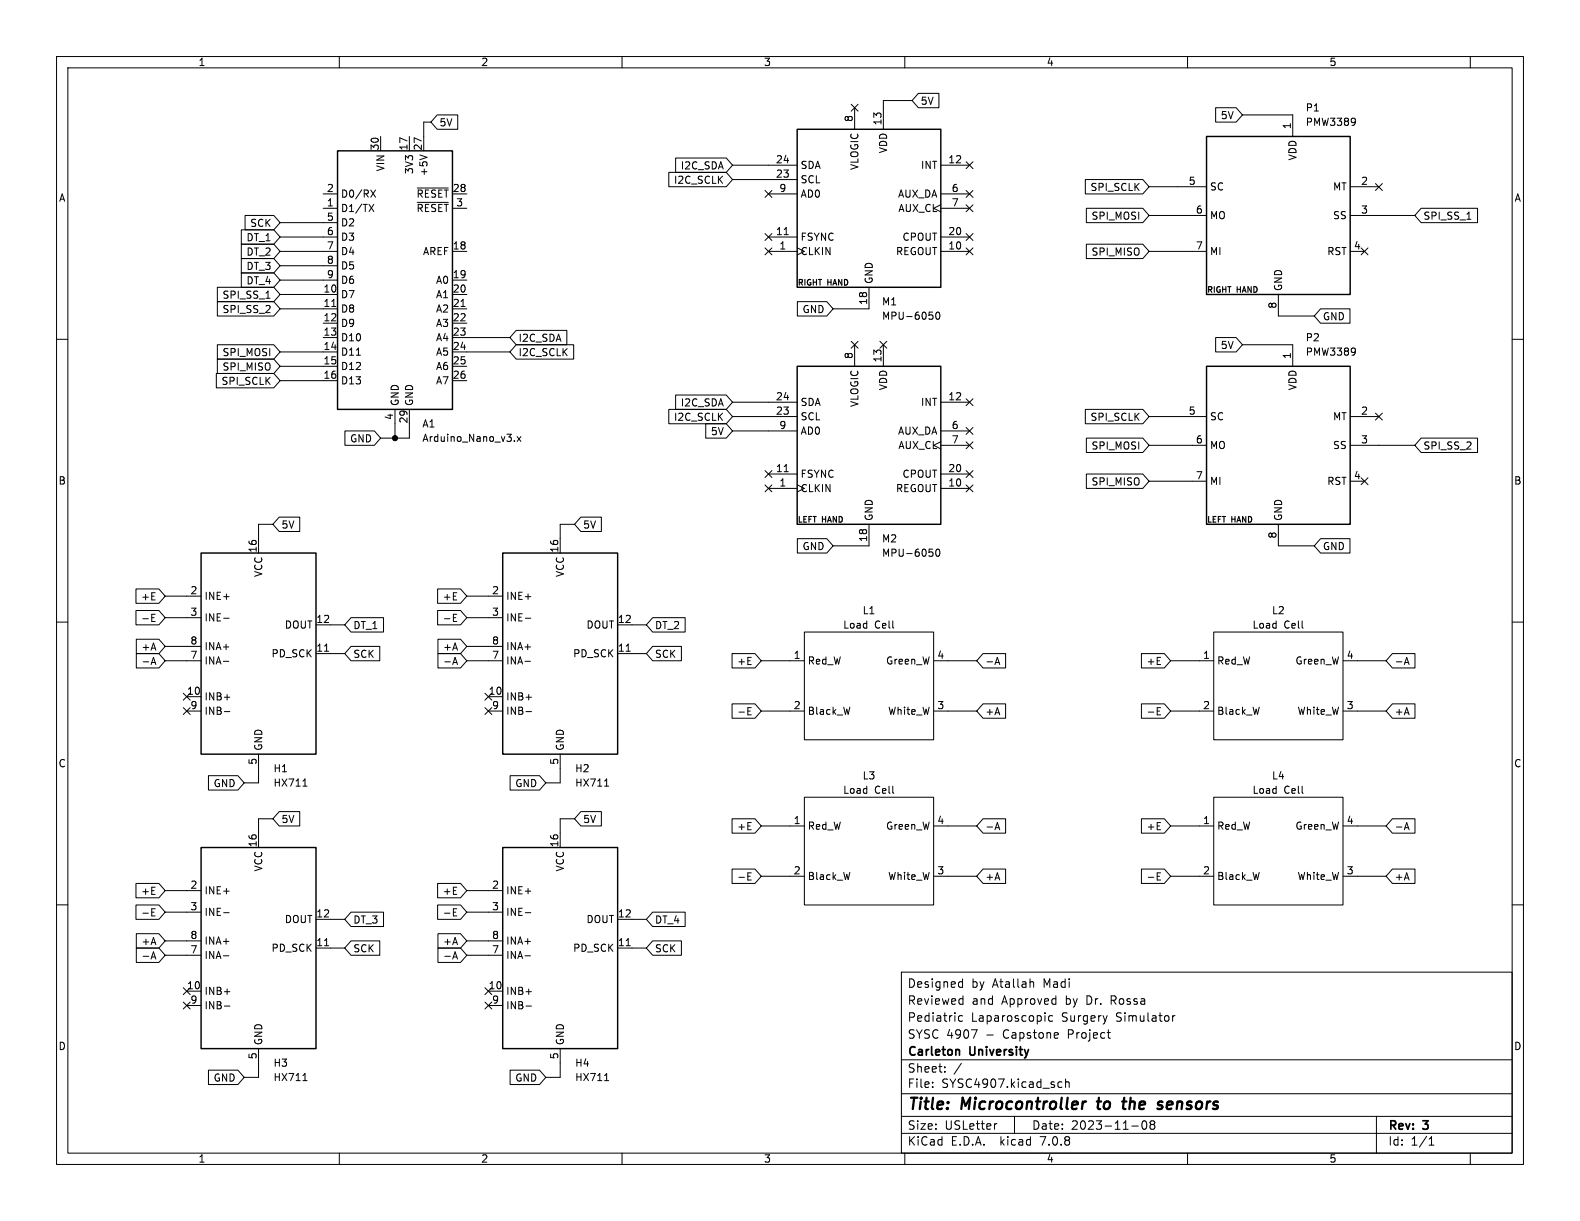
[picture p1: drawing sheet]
<svg xmlns="http://www.w3.org/2000/svg" width="279mm" height="216mm" viewBox="0 0 279 216" stroke-linecap="round" stroke-linejoin="round" font-family="sans-serif">
<g fill="none" stroke="#000" stroke-width=".18">
<path d="M10 10h259.4v195.9h-259.4zM12 12h255.4v191.9h-255.4zM60 10v2M110 10v2M150.5 18.4l1.2 1.3M151.1 19.1v3.8M151.7 18.4l-1.2 1.3M160 10v2M161.3 17.8h-5.1v5.1M162.4 16.5h3.6v2.6h-3.6l-1.1-1.3zM210 10v2M215 19h3.6l1.1 1.3-1.1 1.3h-3.6z"/>
<path d="M260 10v2M43.3 38.1h5.1l1.1 1.3-1.1 1.2h-5.1zM49.5 39.4h10.2M57.1 34.3h2.6M57.1 36.8h2.6M65.3 36.1l.8 1.3M65.6 33.6l.8 1.3M66.1 36.1l-.8 1.3M66.4 33.6l-.8 1.3M67.3 24.1v2.6M72.4 24.1v2.6M73.8 33.2h5.5"/>
<path d="M73.8 35.8h5.5M74.2 27.4l1.3 .4M76.2 21.6h-1.3v5.1M77.3 20.3h3.6v2.6h-3.6l-1.1-1.3zM80 34.3h2.5M80 36.8h2.5M118.3 30.5h10.1l1.1 1.3-1.1 1.2h-10.1zM119.5 27.9h8.9l1.1 1.3-1.1 1.3h-8.9zM129.5 29.2h11.5M129.5 31.8h11.5M135.3 33.7l1.2 1.2M135.9 34.3h5.1"/>
<path d="M136.5 33.7l-1.2 1.2M166.4 36.2l-1.3 .6 1.3 .7M166.4 29.2h5M166.4 34.3h5M166.4 36.8h5M170.8 28.6l1.3 1.2M170.8 36.2l1.3 1.2M170.8 33.7l1.3 1.2M172.1 28.6l-1.3 1.2M172.1 36.2l-1.3 1.2M172.1 33.7l-1.3 1.2M191.9 31.7h10.2l1.1 1.3-1.1 1.3h-10.2z"/>
<path d="M192.1 36.8h10l1.1 1.3-1.1 1.3h-10zM203.2 38.1h10.2M203.2 33h10.2M219.7 20.3h8.9v3.8M238.8 38.1h11.4M238.8 33h5M239.6 21a1.07 1.07 0 0 1-.1 1M239.7 21.4l-.1 .2M243.2 32.5l1.2 1.2M244.4 32.5l-1.2 1.2M251.3 36.8h10v2.6h-10l-1.1-1.3zM259.4 38.8h.7"/>
<path d="M10 60h2M38.4 50.8h10l1.1 1.3-1.1 1.2h-10zM38.4 53.3h10l1.1 1.3-1.1 1.3h-10zM42.7 43.2h5.7l1.1 1.3-1.1 1.2h-5.7zM42.7 45.7h5.7l1.1 1.3-1.1 1.3h-5.7zM42.7 40.6h5.7l1.1 1.3-1.1 1.3h-5.7zM42.7 48.3h5.7l1.1 1.2-1.1 1.3h-5.7zM47 52.7h.8M49.5 44.5h10.2M49.5 41.9h10.2M49.5 52.1h10.2M49.5 54.6h10.2"/>
<path d="M49.5 49.5h10.2M49.5 47h10.2M57.1 57.2h2.6M57.1 59.7h2.6M58.7 54.2h.7M80 44.5h2.5M80 52.1h2.5M80 54.6h2.5M80 57.2h2.5M80 59.7h10.2M80 49.5h2.5M81.5 54.2h.7"/>
<path d="M91.3 58.4h8.9v2.6h-8.9l-1.1-1.3zM135.3 41.3l1.2 1.2M135.3 43.8l1.2 1.3M135.9 44.5h5.1M135.9 41.9h5.1M136.5 41.3l-1.2 1.2M136.5 43.8l-1.2 1.3M138.7 41.5h.7M141 53.3h5.2l1.1 1.3-1.1 1.3h-5.2zM153.7 50.8v3.8h-6.4M164.3 55.2h.6M164.9 55.7l.1 .2-.1 .5"/>
<path d="M165.6 55.3l.2-.1a.68 .68 0 0 1 .4 .6 .68 .68 0 0 1-.4 .7l-.2-.2-.1-.3zM166.4 44.5h5M166.4 41.9h5M170.8 41.3l1.3 1.2M170.8 43.8l1.3 1.3M172.1 41.3l-1.3 1.2M172.1 43.8l-1.3 1.3M192.1 43.2h10l1.1 1.3-1.1 1.2h-10zM203.2 44.5h10.2M215 59.7h3.6l1.1 1.3-1.1 1.2h-3.6zM226.1 52.1v3.8h6.3M233.5 54.6h5.2v2.6h-5.2l-1.1-1.3z"/>
<path d="M238.8 44.5h2.5M240.7 43.8l1.2 1.3M241.9 43.8l-1.2 1.3M267.4 60h2M38.3 66h10.1l1.1 1.3-1.1 1.3h-10.1zM38.4 61h10l1.1 1.2-1.1 1.3h-10zM38.4 63.5h10l1.1 1.3-1.1 1.2h-10zM49.5 62.2h10.2M49.5 64.8h10.2M49.5 67.3h10.2M61 76.2h5.2l1.1 1.3-1.1 1.2h-5.2zM63 62.8h.7"/>
<path d="M69.8 72.4v5.1M72.4 72.4v5.1h-5.1M80 62.2h10.2M80 64.8h2.5M80 67.3h2.5M91 77.9v.1M91.3 61h10.1v2.5h-10.1l-1.1-1.3zM91.4 77.2l.7 .8M92.1 77.2l-.7 .8M118.3 72.4h10.1l1.1 1.3-1.1 1.2h-10.1zM119.5 69.8h8.9l1.1 1.3-1.1 1.3h-8.9zM124.8 74.9h3.6l1.1 1.3-1.1 1.3h-3.6z"/>
<path d="M129.5 73.7h11.5M129.5 71.1h11.5M129.5 76.2h11.5M150.5 60.4l1.2 1.2M151.1 61v3.8M151.7 60.4l-1.2 1.2M155.6 60.4l1.2 1.2M156.2 61v3.8M156.8 60.4l-1.2 1.2M166.4 78.1l-1.3 .6 1.3 .7M166.4 78.7h5M166.4 71.1h5"/>
<path d="M166.4 76.2h5M170.8 75.6l1.3 1.2M170.8 70.5l1.3 1.2M170.8 78.1l1.3 1.2M172.1 75.6l-1.3 1.2M172.1 70.5l-1.3 1.2M172.1 78.1l-1.3 1.2M191.9 72.4h10.2l1.1 1.3-1.1 1.2h-10.2zM192.1 77.5h10l1.1 1.2-1.1 1.3h-10zM203.2 78.7h10.2M203.2 73.7h10.2M219.7 61h8.9v3.8"/>
<path d="M238.8 78.7h11.4M238.8 73.7h5M239.6 61.6v.1a1.07 1.07 0 0 1-.1 1M239.7 62.1l-.1 .2M243.2 73.1l1.2 1.2M244.4 73.1l-1.2 1.2M251.3 77.5h10v2.5h-10l-1.1-1.3zM48.3 92.7h-2.6v5.1M49.4 91.4h3.6v2.6h-3.6l-1.1-1.3zM101.6 92.7h-2.5v5.1M102.7 91.4h3.6v2.6h-3.6l-1.1-1.3zM135.3 85.8l1.2 1.2"/>
<path d="M135.3 83.2l1.2 1.2M135.9 86.4h5.1M135.9 83.8h5.1M136.5 85.8l-1.2 1.2M136.5 83.2l-1.2 1.2M138.7 83.4h.7M141 95.2h5.2l1.1 1.3-1.1 1.3h-5.2zM153.7 92.7v3.8h-6.4M164.3 97.1h.6M164.9 97.6l.1 .2-.1 .5M165.7 97.2l.1-.1a.68 .68 0 0 1 .4 .6 .68 .68 0 0 1-.4 .7 .84 .84 0 0 1-.1-1.2zM166.4 86.4h5"/>
<path d="M166.4 83.8h5M170.8 83.2l1.3 1.2M170.8 85.8l1.3 1.2M172.1 83.2l-1.3 1.2M172.1 85.8l-1.3 1.2M192.1 83.8h10l1.1 1.3-1.1 1.3h-10zM203.2 85.1h10.2M226.1 92.7v3.8h6.3M233.5 95.2h5.2v2.6h-5.2l-1.1-1.3zM238.8 85.1h2.5M240.7 84.5l1.2 1.2M241.9 84.5l-1.2 1.2"/>
<path d="M10 110h2M24 104.1h4.1l1.1 1.3-1.1 1.3h-4.1zM24 107.9h4.1l1.1 1.3-1.1 1.3h-4.1zM24.1 113h4l1.1 1.3-1.1 1.3h-4zM24.1 115.6h4l1.1 1.2-1.1 1.3h-4zM26.8 109.2h.5M26.8 117.1h.6M26.8 109.9h.6M26.8 108.6h.6M27.1 116.2l.5 1.3M29.2 105.4h6.4M29.2 109.2h6.4"/>
<path d="M29.2 116.8h6.4M29.2 114.3h6.4M39.5 116.9h1M39.6 109.3h.9M55.9 115.6h5.1M55.9 110.5h5.1M57.4 115.2h.7M62.1 109.2h5.7v2.6h-5.7l-1.1-1.3zM62.1 114.3h5.1v2.5h-5.1l-1.1-1.2zM77.4 104.1h4l1.1 1.3-1.1 1.3h-4zM77.4 107.9h4l1.1 1.3-1.1 1.3h-4zM77.4 113h4l1.1 1.3-1.1 1.3h-4z"/>
<path d="M77.4 115.6h4l1.1 1.2-1.1 1.3h-4zM80.2 109.2h.4M80.2 117.1h.6M80.2 109.9h.6M80.2 108.6h.6M80.5 116.2l.4 1.3M82.5 105.4h6.4M82.5 109.2h6.4M82.5 116.8h6.4M82.5 114.3h6.4M92.8 116.9h1M92.9 109.3h1"/>
<path d="M109.2 115.6h5.1M109.2 110.5h5.1M110.7 115.2h.8M115.4 109.2h5.8v2.6h-5.8l-1.1-1.3zM115.4 114.3h5.1v2.5h-5.1l-1.1-1.2zM129.5 115.6h4l1.1 1.2-1.1 1.3h-4zM134.6 116.8h7.6M142.2 111.8h22.9v19h-22.9zM165.1 116.8h7.6M173.8 115.6h4v2.5h-4l-1.1-1.3zM176.1 117.1h.6M176.4 116.2l.4 1.3"/>
<path d="M201.8 115.6h4.1l1.1 1.2-1.1 1.3h-4.1zM207 116.8h7.6M214.6 111.8h22.9v19h-22.9zM237.5 116.8h7.6M246.2 115.6h4v2.5h-4l-1.1-1.3zM248.5 117.1h.6M248.8 116.2l.4 1.3M267.4 110h2M32.4 122.6l1.2 1.2M32.4 125.1l1.2 1.2M33 123.2h2.6M33 125.7h2.6"/>
<path d="M33.6 122.6l-1.2 1.2M33.6 125.1l-1.2 1.2M36.9 137.2h5.2l1.1 1.2-1.1 1.3h-5.2zM39.7 123.3h.9M39.7 125.8h.9M45.7 133.4v5h-2.5M53.6 139h.7M85.8 125.1l1.2 1.2M85.8 122.6l1.2 1.2M86.4 123.2h2.5M86.4 125.7h2.5M87 125.1l-1.2 1.2"/>
<path d="M87 122.6l-1.2 1.2M90.2 137.2h5.2l1.1 1.2-1.1 1.3h-5.2zM93 123.3h1M93 125.8h1M99.1 133.4v5h-2.6M106.9 139h.7M129.5 124.5h4l1.1 1.2-1.1 1.3h-4zM132.2 125.7h.5M132.2 126.4h.6M132.2 125.1h.6M134.6 125.7h7.6M165.1 125.7h7.6"/>
<path d="M173.8 124.5h4v2.5h-4l-1.1-1.3zM201.8 124.5h4.1l1.1 1.2-1.1 1.3h-4.1zM204.6 125.7h.5M204.6 126.4h.6M204.6 125.1h.6M207 125.7h7.6M237.5 125.7h7.6M246.2 124.5h4v2.5h-4l-1.1-1.3zM10 160h2M24 156.2h4.1l1.1 1.3-1.1 1.3h-4.1zM29.2 157.5h6.4M48.3 144.8h-2.6v5.1"/>
<path d="M49.4 143.5h3.6v2.6h-3.6l-1.1-1.3zM77.4 156.2h4l1.1 1.3-1.1 1.3h-4zM82.5 157.5h6.4M101.6 144.8h-2.5v5.1M102.7 143.5h3.6v2.6h-3.6l-1.1-1.3zM129.5 153.7h4l1.1 1.2-1.1 1.3h-4zM129.5 144.8h4l1.1 1.3-1.1 1.2h-4zM132.2 154.9h.5M132.2 155.6h.6M132.2 154.3h.6M134.6 146.1h7.6M134.6 154.9h7.6"/>
<path d="M142.2 141h22.9v19h-22.9zM165.1 146.1h7.6M165.1 154.9h7.6M173.8 153.7h4v2.5h-4l-1.1-1.3zM173.8 144.8h4v2.5h-4l-1.1-1.2zM176.1 146.4h.6M176.4 145.5l.4 1.2M201.8 144.8h4.1l1.1 1.3-1.1 1.2h-4.1zM201.8 153.7h4.1l1.1 1.2-1.1 1.3h-4.1zM204.6 154.9h.5M204.6 155.6h.6M204.6 154.3h.6"/>
<path d="M207 146.1h7.6M207 154.9h7.6M214.6 141h22.9v19h-22.9zM237.5 146.1h7.6M237.5 154.9h7.6M246.2 144.8h4v2.5h-4l-1.1-1.2zM246.2 153.7h4v2.5h-4l-1.1-1.3zM248.5 146.4h.6M248.8 145.5l.4 1.2M267.4 160h2M24 160h4.1l1.1 1.3-1.1 1.3h-4.1zM24.1 167.6h4l1.1 1.3-1.1 1.3h-4z"/>
<path d="M24.1 165.1h4l1.1 1.3-1.1 1.2h-4zM26.8 161.3h.5M26.8 162h.6M26.8 160.7h.6M26.8 169.2h.6M27.1 168.3l.5 1.3M29.2 161.3h6.4M29.2 168.9h6.4M29.2 166.4h6.4M32.4 177.2l1.2 1.2M32.4 174.7l1.2 1.2M33 175.3h2.6"/>
<path d="M33 177.8h2.6M33.6 177.2l-1.2 1.2M33.6 174.7l-1.2 1.2M39.5 169h1M39.6 161.4h.9M39.7 175.4h.9M39.7 177.9h.9M55.9 167.6h5.1M55.9 162.6h5.1M57.4 167.2h.7M62.1 161.3h5.7v2.5h-5.7l-1.1-1.2zM62.1 166.4h5.1v2.5h-5.1l-1.1-1.3z"/>
<path d="M77.4 160h4l1.1 1.3-1.1 1.3h-4zM77.4 167.6h4l1.1 1.3-1.1 1.3h-4zM77.4 165.1h4l1.1 1.3-1.1 1.2h-4zM80.2 161.3h.4M80.2 162h.6M80.2 160.7h.6M80.2 169.2h.6M80.5 168.3l.4 1.3M82.5 161.3h6.4M82.5 168.9h6.4M82.5 166.4h6.4M85.8 174.7l1.2 1.2"/>
<path d="M85.8 177.2l1.2 1.2M86.4 175.3h2.5M86.4 177.8h2.5M87 174.7l-1.2 1.2M87 177.2l-1.2 1.2M92.8 169h1M92.9 161.4h1M93 175.4h1M93 177.9h1M109.2 167.6h5.1M109.2 162.6h5.1M110.7 167.2h.8"/>
<path d="M115.4 166.4h5.1v2.5h-5.1l-1.1-1.3zM115.4 161.3h5.8v2.5h-5.8l-1.1-1.2zM159.4 171.9h108v32h-108zM169.8 173.6l.4 .1M170.1 176.6l.2 .1M170.2 179.7l-.4-.1-.3 .3v.4l.1 .2h.6M170.2 173.1v1.5M170.2 174.5l-.4 .1M170.3 176.1v1.5M170.3 177.5l-.2 .1M182.4 173.6l.3 .1 .1 .1v.8M184.8 179.1v.1"/>
<path d="M186.1 179.7l-.4-.1-.3 .3v.4l.2 .2h.5M207.4 179.6v1M207.8 179.6l-.3 .1-.1 .2M36.9 189.2h5.2l1.1 1.3-1.1 1.3h-5.2zM45.7 185.4v5.1h-2.5M53.6 191.1h.7M90.2 189.2h5.2l1.1 1.3-1.1 1.3h-5.2zM99.1 185.4v5.1h-2.6M106.9 191.1h.7M159.4 197.4h108M159.4 193.4h108M159.4 187.4h108"/>
<path d="M164.9 192.1v.2M164.9 191.4v.1M167.1 189.4v.2M167.1 188.7v.1M170 188l-1.3 1.9M171.8 182.1h1l-.7 1.5M176.3 198.7l-.3 .1M179.4 197.4v3M187.1 182.7v.2l-.7 .2M187.2 192.2h.6M187.2 191.4h.6M188.4 191.4l.2-.1 .4 .1 .1 .9"/>
<path d="M188.4 190.8v1.5M195.8 182.6h.6M196.2 183.6h.2M200.1 199.1h1.2M202.1 198.3l.2-.1a.81 .81 0 0 1 .6 .6 .81 .81 0 0 1-.3 .8l-.2 .1a.81 .81 0 0 1-.3-1.4zM203.6 198.8l-.2-.3 .2-.3 .5 .1 .1 .2-.3 .3M203.6 198.8l-.2 .3v.3l.2 .3 .5-.1 .1-.2-.1-.4-.2-.2M203.6 198.8h.3M243.4 197.4v6.5M60 203.9v2M110 203.9v2M159.4 200.4h108"/>
<path d="M160 203.9v2M210 203.9v2M252.7 202.5h.9M252.7 201.4l.4-.4v1.5M260 203.9v2"/>
</g>
<path d="M192.1 194.8l-.5 .2M194 194.8h.7M194.3 194.1l-.2 1.7 .3 .3M198.4 194.8h.8M198.8 194.1l-.2 1.7 .1 .2 .3 .1M205.4 194.8l.2 .1M205.5 195.5l.1 .2-.2 .3M206.5 194.9l-.2 .9 .3 .3M207.3 195.2l-.9 .2" fill="none" stroke="#000" stroke-width=".4"/>
<path d="M169.5 185.6l.2 .2v.8" fill="none" stroke="#000" stroke-width=".3"/>
<path d="M59.7 26.7h20.3v45.7h-20.3zM141 22.9h25.4v27.9h-25.4zM213.4 24.1h25.4v28h-25.4zM141 64.8h25.4v27.9h-25.4zM213.4 64.8h25.4v27.9h-25.4zM35.6 97.8h20.3v35.6h-20.3zM88.9 97.8h20.3v35.6h-20.3zM35.6 149.9h20.3v35.5h-20.3zM88.9 149.9h20.3v35.5h-20.3z" fill="none" stroke="#000" stroke-width=".25"/>
<circle cx="69.8" cy="77.5" r=".46" fill="#000" stroke="#000" stroke-width=".18"/>
<g font-size="2.8">
<text x="160.4" y="196.8">Title:</text>
<text x="170.1" y="196.8">Microcontroller</text>
<text x="195" y="196.8">to</text>
<text x="200.2" y="196.8">the</text>
<text x="207.2" y="196.8">sensors</text>
</g>
<g font-size="2.1">
<text x="160.4" y="177.9">Reviewed</text>
<text x="160.4" y="174.9">Designed</text>
<text x="171.8" y="174.9">by</text>
<text x="171.8" y="177.9">and</text>
<text x="175.6" y="174.9">Atallah</text>
<text x="177.2" y="177.9">Approved</text>
<text x="184.7" y="174.9">Madi</text>
<text x="188.6" y="177.9">by</text>
<text x="192.4" y="177.9">Dr.</text>
<text x="196.8" y="177.9">Rossa</text>
<text x="160.4" y="183.9">SYSC 4907</text>
<text x="160.4" y="180.9">Pediatric</text>
<text x="171.7" y="180.9">Laparoscopic</text>
<text x="174.4" y="183.9">-</text>
<text x="177.5" y="183.9">Capstone</text>
<text x="187.8" y="180.9">Surgery</text>
<text x="189.1" y="183.9">Project</text>
<text x="197.5" y="180.9">Simulator</text>
<text x="160.4" y="189.9">Sheet:</text>
<text x="160.4" y="187.1">Carleton</text>
<text x="171.6" y="187.1">University</text>
<text x="160.4" y="192.6">File:</text>
<text x="166.5" y="192.6">SYSC4907.kicad_sch</text>
<text x="160.4" y="202.8">KiCad</text>
<text x="160.4" y="200">Size:</text>
<text x="167.1" y="200">USLetter</text>
<text x="168.1" y="202.8">E.D.A.</text>
<text x="177" y="202.8">kicad</text>
<text x="182.4" y="200">Date:</text>
<text x="184.2" y="202.8">7.0.8</text>
<text x="189.4" y="200">2023-11-08</text>
<text x="245.4" y="200.2">Rev:</text>
<text x="245.4" y="202.8">Id:</text>
<text x="249.5" y="202.8">1/1</text>
<text x="251.8" y="200.2">3</text>
</g>
<g font-size="1.8">
<text x="35" y="11.9">1</text>
<text x="85" y="11.9">2</text>
<text x="135" y="11.9">3</text>
<text x="185" y="11.9">4</text>
<text x="235" y="11.9">5</text>
<text x="77.6" y="22.5">5V</text>
<text x="150.9" y="21.7" transform="rotate(-90 150.9 21.7)">8</text>
<text x="156" y="22.3" transform="rotate(-90 156 22.3)">13</text>
<text x="162.7" y="18.7">5V</text>
<text x="215.8" y="21.3">5V</text>
<text x="228.3" y="22.9" transform="rotate(-90 228.3 22.9)">1</text>
<text x="230.8" y="19.9">P1</text>
<text x="230.8" y="22.5">PMW3389</text>
<text x="67.1" y="26.7" transform="rotate(-90 67.1 26.7)">30</text>
<text x="72.1" y="26.7" transform="rotate(-90 72.1 26.7)">17</text>
<text x="74.7" y="26.7" transform="rotate(-90 74.7 26.7)">27</text>
<text x="137.1" y="29">24</text>
<text x="157.1" y="27.2" transform="rotate(-90 157.1 27.2)">VDD</text>
<text x="167.6" y="29">12</text>
<text x="229.5" y="28.5" transform="rotate(-90 229.5 28.5)">VDD</text>
<text x="10.3" y="35.9">A</text>
<text x="57.7" y="34">2</text>
<text x="60.2" y="35.2">D0/RX</text>
<text x="68.2" y="30.4" transform="rotate(-90 68.2 30.4)">VIN</text>
<text x="73.3" y="30.9" transform="rotate(-90 73.3 30.9)">3V3</text>
<text x="73.6" y="35.2">~{RESET}</text>
<text x="75.8" y="31.3" transform="rotate(-90 75.8 31.3)">+5V</text>
<text x="80" y="34">28</text>
<text x="119.1" y="32.7">I2C_SCLK</text>
<text x="120.3" y="30.2">I2C_SDA</text>
<text x="137.1" y="31.5">23</text>
<text x="137.7" y="34">9</text>
<text x="141.5" y="32.6">SCL</text>
<text x="141.5" y="30.1">SDA</text>
<text x="141.5" y="35.2">AD0</text>
<text x="152" y="30.2" transform="rotate(-90 152 30.2)">VLOGIC</text>
<text x="158.7" y="35.2">AUX_DA</text>
<text x="162.8" y="30.1">INT</text>
<text x="168.2" y="34">6</text>
<text x="192.7" y="34">SPI_SCLK</text>
<text x="210.1" y="32.8">5</text>
<text x="213.9" y="33.9">SC</text>
<text x="235.6" y="33.9">MT</text>
<text x="240.6" y="32.8">2</text>
<text x="267.7" y="35.9">A</text>
<text x="44.1" y="40.3">SCK</text>
<text x="57.7" y="36.6">1</text>
<text x="57.7" y="39.1">5</text>
<text x="57.7" y="41.7">6</text>
<text x="60.2" y="37.7">D1/TX</text>
<text x="60.2" y="40.2">D2</text>
<text x="73.6" y="37.7">~{RESET}</text>
<text x="80.6" y="36.6">3</text>
<text x="137.1" y="41.7">11</text>
<text x="158.8" y="37.7">AUX_CL</text>
<text x="167.6" y="41.7">20</text>
<text x="168.2" y="36.6">7</text>
<text x="192.9" y="39.1">SPI_MOSI</text>
<text x="211.4" y="37.8">6</text>
<text x="213.9" y="39">MO</text>
<text x="235.6" y="39">SS</text>
<text x="240.6" y="37.8">3</text>
<text x="251.6" y="39.1">SPI_SS_1</text>
<text x="43.5" y="45.4">DT_2</text>
<text x="43.5" y="47.9">DT_3</text>
<text x="43.5" y="42.9">DT_1</text>
<text x="57.7" y="44.2">7</text>
<text x="57.7" y="46.7">8</text>
<text x="60.2" y="42.8">D3</text>
<text x="60.2" y="45.3">D4</text>
<text x="60.2" y="47.9">D5</text>
<text x="74.7" y="45.3">AREF</text>
<text x="80" y="44.2">18</text>
<text x="137.7" y="44.2">1</text>
<text x="141.5" y="45.3">CLKIN</text>
<text x="141.5" y="42.8">FSYNC</text>
<text x="158.3" y="45.3">REGOUT</text>
<text x="159.5" y="42.8">CPOUT</text>
<text x="167.6" y="44.2">10</text>
<text x="192.9" y="45.4">SPI_MISO</text>
<text x="211.4" y="44.2">7</text>
<text x="213.9" y="45.3">MI</text>
<text x="234.6" y="45.3">RST</text>
<text x="239.3" y="44.2">4</text>
<text x="39.3" y="53">SPI_SS_1</text>
<text x="43.5" y="50.5">DT_4</text>
<text x="57.1" y="51.8">10</text>
<text x="57.7" y="49.3">9</text>
<text x="60.2" y="52.9">D7</text>
<text x="60.2" y="50.4">D6</text>
<text x="77" y="50.4">A0</text>
<text x="77" y="52.9">A1</text>
<text x="80" y="49.3">19</text>
<text x="80" y="51.8">20</text>
<text x="154.5" y="50.3" transform="rotate(-90 154.5 50.3)">GND</text>
<text x="226.9" y="51.6" transform="rotate(-90 226.9 51.6)">GND</text>
<text x="39.3" y="55.6">SPI_SS_2</text>
<text x="57.1" y="54.4">11</text>
<text x="57.1" y="56.9">12</text>
<text x="57.1" y="59.4">13</text>
<text x="60.2" y="55.5">D8</text>
<text x="60.2" y="58">D9</text>
<text x="77" y="55.5">A2</text>
<text x="77" y="58">A3</text>
<text x="80" y="54.4">21</text>
<text x="80" y="56.9">22</text>
<text x="80" y="59.4">23</text>
<text x="141.8" y="55.6">GND</text>
<text x="153.4" y="54" transform="rotate(-90 153.4 54)">18</text>
<text x="155.9" y="54.2">M1</text>
<text x="155.9" y="56.7">MPU-6050</text>
<text x="225.8" y="54.7" transform="rotate(-90 225.8 54.7)">8</text>
<text x="233.8" y="56.8">GND</text>
<text x="39.2" y="63.2">SPI_MOSI</text>
<text x="39.2" y="65.7">SPI_MISO</text>
<text x="57.1" y="62">14</text>
<text x="57.1" y="64.5">15</text>
<text x="60.2" y="60.6">D10</text>
<text x="60.2" y="63.1">D11</text>
<text x="60.2" y="65.6">D12</text>
<text x="77" y="60.6">A4</text>
<text x="77" y="63.1">A5</text>
<text x="77" y="65.6">A6</text>
<text x="80" y="62">24</text>
<text x="80" y="64.5">25</text>
<text x="91.6" y="63.2">I2C_SCLK</text>
<text x="91.6" y="60.6">I2C_SDA</text>
<text x="150.9" y="63.6" transform="rotate(-90 150.9 63.6)">8</text>
<text x="156" y="64.2" transform="rotate(-90 156 64.2)">13</text>
<text x="215.8" y="61.9">5V</text>
<text x="228.3" y="63.6" transform="rotate(-90 228.3 63.6)">1</text>
<text x="230.8" y="60.6">P2</text>
<text x="230.8" y="63.1">PMW3389</text>
<text x="39.1" y="68.3">SPI_SCLK</text>
<text x="57.1" y="67.1">16</text>
<text x="60.2" y="68.2">D13</text>
<text x="70.7" y="71.9" transform="rotate(-90 70.7 71.9)">GND</text>
<text x="73.3" y="71.9" transform="rotate(-90 73.3 71.9)">GND</text>
<text x="77" y="68.2">A7</text>
<text x="80" y="67.1">26</text>
<text x="137.1" y="70.9">24</text>
<text x="141.5" y="72">SDA</text>
<text x="157.1" y="69.1" transform="rotate(-90 157.1 69.1)">VDD</text>
<text x="162.8" y="72">INT</text>
<text x="167.6" y="70.9">12</text>
<text x="229.5" y="69.1" transform="rotate(-90 229.5 69.1)">VDD</text>
<text x="69.6" y="74.4" transform="rotate(-90 69.6 74.4)">4</text>
<text x="72.1" y="75" transform="rotate(-90 72.1 75)">29</text>
<text x="74.6" y="75.8">A1</text>
<text x="119.1" y="74.6">I2C_SCLK</text>
<text x="120.3" y="72.1">I2C_SDA</text>
<text x="125.6" y="77.2">5V</text>
<text x="137.1" y="73.4">23</text>
<text x="137.7" y="75.9">9</text>
<text x="141.5" y="74.5">SCL</text>
<text x="141.5" y="77.1">AD0</text>
<text x="152" y="72.1" transform="rotate(-90 152 72.1)">VLOGIC</text>
<text x="158.7" y="77.1">AUX_DA</text>
<text x="168.2" y="75.9">6</text>
<text x="192.7" y="74.6">SPI_SCLK</text>
<text x="210.1" y="73.4">5</text>
<text x="213.9" y="74.5">SC</text>
<text x="235.6" y="74.5">MT</text>
<text x="240.6" y="73.4">2</text>
<text x="61.8" y="78.4">GND</text>
<text x="74.6" y="78.3">Arduino_Nano_v3.x</text>
<text x="137.1" y="83.6">11</text>
<text x="158.8" y="79.6">AUX_CL</text>
<text x="167.6" y="83.6">20</text>
<text x="168.2" y="78.5">7</text>
<text x="192.9" y="79.7">SPI_MOSI</text>
<text x="211.4" y="78.5">6</text>
<text x="213.9" y="79.6">MO</text>
<text x="235.6" y="79.6">SS</text>
<text x="240.6" y="78.5">3</text>
<text x="251.6" y="79.7">SPI_SS_2</text>
<text x="10.3" y="85.9">B</text>
<text x="137.7" y="86.1">1</text>
<text x="141.5" y="87.2">CLKIN</text>
<text x="141.5" y="84.7">FSYNC</text>
<text x="158.3" y="87.2">REGOUT</text>
<text x="159.5" y="84.7">CPOUT</text>
<text x="167.6" y="86.1">10</text>
<text x="192.9" y="86">SPI_MISO</text>
<text x="211.4" y="84.8">7</text>
<text x="213.9" y="86">MI</text>
<text x="234.6" y="86">RST</text>
<text x="239.3" y="84.8">4</text>
<text x="267.7" y="85.9">B</text>
<text x="49.7" y="93.7">5V</text>
<text x="103" y="93.7">5V</text>
<text x="153.4" y="95.9" transform="rotate(-90 153.4 95.9)">18</text>
<text x="154.5" y="92.2" transform="rotate(-90 154.5 92.2)">GND</text>
<text x="225.8" y="95.3" transform="rotate(-90 225.8 95.3)">8</text>
<text x="226.9" y="92.2" transform="rotate(-90 226.9 92.2)">GND</text>
<text x="45.5" y="97.8" transform="rotate(-90 45.5 97.8)">16</text>
<text x="98.8" y="97.8" transform="rotate(-90 98.8 97.8)">16</text>
<text x="141.8" y="97.5">GND</text>
<text x="155.9" y="96.1">M2</text>
<text x="155.9" y="98.7">MPU-6050</text>
<text x="233.8" y="97.5">GND</text>
<text x="24.9" y="106.4">+E</text>
<text x="33.6" y="105.2">2</text>
<text x="36.1" y="106.3">INE+</text>
<text x="46.6" y="102.1" transform="rotate(-90 46.6 102.1)">VCC</text>
<text x="78.2" y="106.4">+E</text>
<text x="86.9" y="105.2">2</text>
<text x="89.4" y="106.3">INE+</text>
<text x="99.9" y="102.1" transform="rotate(-90 99.9 102.1)">VCC</text>
<text x="24.9" y="110.2">-E</text>
<text x="33.6" y="109">3</text>
<text x="36.1" y="110.1">INE-</text>
<text x="50.3" y="111.4">DOUT</text>
<text x="55.8" y="110.2">12</text>
<text x="62.4" y="111.4">DT_1</text>
<text x="78.2" y="110.2">-E</text>
<text x="86.9" y="109">3</text>
<text x="89.4" y="110.1">INE-</text>
<text x="103.6" y="111.4">DOUT</text>
<text x="109.2" y="110.2">12</text>
<text x="115.7" y="111.4">DT_2</text>
<text x="149" y="111.4">Load</text>
<text x="152.4" y="108.8">L1</text>
<text x="154.6" y="111.4">Cell</text>
<text x="221.4" y="111.4">Load</text>
<text x="224.8" y="108.8">L2</text>
<text x="227" y="111.4">Cell</text>
<text x="24.9" y="115.3">+A</text>
<text x="24.9" y="117.8">-A</text>
<text x="33.6" y="116.6">7</text>
<text x="33.6" y="114">8</text>
<text x="36.1" y="117.7">INA-</text>
<text x="36.1" y="115.2">INA+</text>
<text x="47.9" y="116.4">PD_SCK</text>
<text x="55.8" y="115.3">11</text>
<text x="62.4" y="116.5">SCK</text>
<text x="78.3" y="115.3">+A</text>
<text x="78.3" y="117.8">-A</text>
<text x="86.9" y="116.6">7</text>
<text x="86.9" y="114">8</text>
<text x="89.4" y="117.7">INA-</text>
<text x="89.4" y="115.2">INA+</text>
<text x="101.3" y="116.4">PD_SCK</text>
<text x="109.2" y="115.3">11</text>
<text x="115.7" y="116.5">SCK</text>
<text x="130.3" y="117.8">+E</text>
<text x="140.3" y="116.6">1</text>
<text x="142.7" y="117.7">Red_W</text>
<text x="156.6" y="117.7">Green_W</text>
<text x="165.7" y="116.6">4</text>
<text x="174.1" y="117.8">-A</text>
<text x="202.7" y="117.8">+E</text>
<text x="212.7" y="116.6">1</text>
<text x="215.1" y="117.7">Red_W</text>
<text x="229" y="117.7">Green_W</text>
<text x="238.1" y="116.6">4</text>
<text x="246.5" y="117.8">-A</text>
<text x="33" y="122.9">10</text>
<text x="33.6" y="125.5">9</text>
<text x="36.1" y="124.1">INB+</text>
<text x="86.3" y="122.9">10</text>
<text x="86.9" y="125.5">9</text>
<text x="89.4" y="124.1">INB+</text>
<text x="140.3" y="125.5">2</text>
<text x="165.7" y="125.5">3</text>
<text x="212.7" y="125.5">2</text>
<text x="238.1" y="125.5">3</text>
<text x="36.1" y="126.6">INB-</text>
<text x="89.4" y="126.6">INB-</text>
<text x="130.3" y="126.7">-E</text>
<text x="142.7" y="126.6">Black_W</text>
<text x="157" y="126.6">White_W</text>
<text x="174.1" y="126.7">+A</text>
<text x="202.7" y="126.7">-E</text>
<text x="215.1" y="126.6">Black_W</text>
<text x="229.3" y="126.6">White_W</text>
<text x="246.5" y="126.7">+A</text>
<text x="10.3" y="135.9">C</text>
<text x="45.5" y="135.3" transform="rotate(-90 45.5 135.3)">5</text>
<text x="46.6" y="132.8" transform="rotate(-90 46.6 132.8)">GND</text>
<text x="48.3" y="136.8">H1</text>
<text x="98.8" y="135.3" transform="rotate(-90 98.8 135.3)">5</text>
<text x="99.9" y="132.8" transform="rotate(-90 99.9 132.8)">GND</text>
<text x="101.6" y="136.8">H2</text>
<text x="267.7" y="135.9">C</text>
<text x="37.7" y="139.4">GND</text>
<text x="48.3" y="139.3">HX711</text>
<text x="91" y="139.4">GND</text>
<text x="101.6" y="139.3">HX711</text>
<text x="149" y="140.6">Load</text>
<text x="152.4" y="138">L3</text>
<text x="154.6" y="140.6">Cell</text>
<text x="221.4" y="140.6">Load</text>
<text x="224.8" y="138">L4</text>
<text x="227" y="140.6">Cell</text>
<text x="45.5" y="149.9" transform="rotate(-90 45.5 149.9)">16</text>
<text x="49.7" y="145.7">5V</text>
<text x="98.8" y="149.9" transform="rotate(-90 98.8 149.9)">16</text>
<text x="103" y="145.7">5V</text>
<text x="130.3" y="147">+E</text>
<text x="140.3" y="145.8">1</text>
<text x="142.7" y="146.9">Red_W</text>
<text x="156.6" y="146.9">Green_W</text>
<text x="165.7" y="145.8">4</text>
<text x="174.1" y="147">-A</text>
<text x="202.7" y="147">+E</text>
<text x="212.7" y="145.8">1</text>
<text x="215.1" y="146.9">Red_W</text>
<text x="229" y="146.9">Green_W</text>
<text x="238.1" y="145.8">4</text>
<text x="246.5" y="147">-A</text>
<text x="46.6" y="154.2" transform="rotate(-90 46.6 154.2)">VCC</text>
<text x="99.9" y="154.2" transform="rotate(-90 99.9 154.2)">VCC</text>
<text x="130.3" y="155.9">-E</text>
<text x="140.3" y="154.7">2</text>
<text x="142.7" y="155.8">Black_W</text>
<text x="157" y="155.8">White_W</text>
<text x="165.7" y="154.7">3</text>
<text x="174.1" y="155.9">+A</text>
<text x="202.7" y="155.9">-E</text>
<text x="212.7" y="154.7">2</text>
<text x="215.1" y="155.8">Black_W</text>
<text x="229.3" y="155.8">White_W</text>
<text x="238.1" y="154.7">3</text>
<text x="246.5" y="155.9">+A</text>
<text x="24.9" y="158.4">+E</text>
<text x="33.6" y="157.2">2</text>
<text x="33.6" y="161">3</text>
<text x="36.1" y="158.3">INE+</text>
<text x="78.2" y="158.4">+E</text>
<text x="86.9" y="157.2">2</text>
<text x="86.9" y="161">3</text>
<text x="89.4" y="158.3">INE+</text>
<text x="24.9" y="162.2">-E</text>
<text x="24.9" y="167.3">+A</text>
<text x="33.6" y="166.1">8</text>
<text x="36.1" y="162.2">INE-</text>
<text x="36.1" y="167.2">INA+</text>
<text x="50.3" y="163.4">DOUT</text>
<text x="55.8" y="167.4">11</text>
<text x="55.8" y="162.3">12</text>
<text x="62.4" y="163.5">DT_3</text>
<text x="78.2" y="162.2">-E</text>
<text x="78.3" y="167.3">+A</text>
<text x="86.9" y="166.1">8</text>
<text x="89.4" y="162.2">INE-</text>
<text x="89.4" y="167.2">INA+</text>
<text x="103.6" y="163.4">DOUT</text>
<text x="109.2" y="167.4">11</text>
<text x="109.2" y="162.3">12</text>
<text x="115.7" y="163.5">DT_4</text>
<text x="24.9" y="169.9">-A</text>
<text x="33.6" y="168.7">7</text>
<text x="36.1" y="169.8">INA-</text>
<text x="47.9" y="168.5">PD_SCK</text>
<text x="62.4" y="168.6">SCK</text>
<text x="78.3" y="169.9">-A</text>
<text x="86.9" y="168.7">7</text>
<text x="89.4" y="169.8">INA-</text>
<text x="101.3" y="168.5">PD_SCK</text>
<text x="115.7" y="168.6">SCK</text>
<text x="33" y="175">10</text>
<text x="33.6" y="177.5">9</text>
<text x="36.1" y="176.1">INB+</text>
<text x="36.1" y="178.7">INB-</text>
<text x="86.3" y="175">10</text>
<text x="86.9" y="177.5">9</text>
<text x="89.4" y="176.1">INB+</text>
<text x="89.4" y="178.7">INB-</text>
<text x="10.3" y="185.9">D</text>
<text x="46.6" y="184.9" transform="rotate(-90 46.6 184.9)">GND</text>
<text x="99.9" y="184.9" transform="rotate(-90 99.9 184.9)">GND</text>
<text x="267.7" y="185.9">D</text>
<text x="37.7" y="191.5">GND</text>
<text x="45.5" y="187.4" transform="rotate(-90 45.5 187.4)">5</text>
<text x="48.3" y="191.4">HX711</text>
<text x="48.3" y="188.8">H3</text>
<text x="91" y="191.5">GND</text>
<text x="98.8" y="187.4" transform="rotate(-90 98.8 187.4)">5</text>
<text x="101.6" y="191.4">HX711</text>
<text x="101.6" y="188.8">H4</text>
<text x="35" y="205.8">1</text>
<text x="85" y="205.8">2</text>
<text x="135" y="205.8">3</text>
<text x="185" y="205.8">4</text>
<text x="235" y="205.8">5</text>
</g>
<g font-size="1.4">
<text x="141" y="50.6">RIGHT</text>
<text x="146.4" y="50.6">HAND</text>
<text x="213.4" y="51.8">RIGHT</text>
<text x="218.8" y="51.8">HAND</text>
<text x="141" y="92.5">LEFT</text>
<text x="145.5" y="92.5">HAND</text>
<text x="213.4" y="92.5">LEFT</text>
<text x="217.9" y="92.5">HAND</text>
</g>
</svg>
